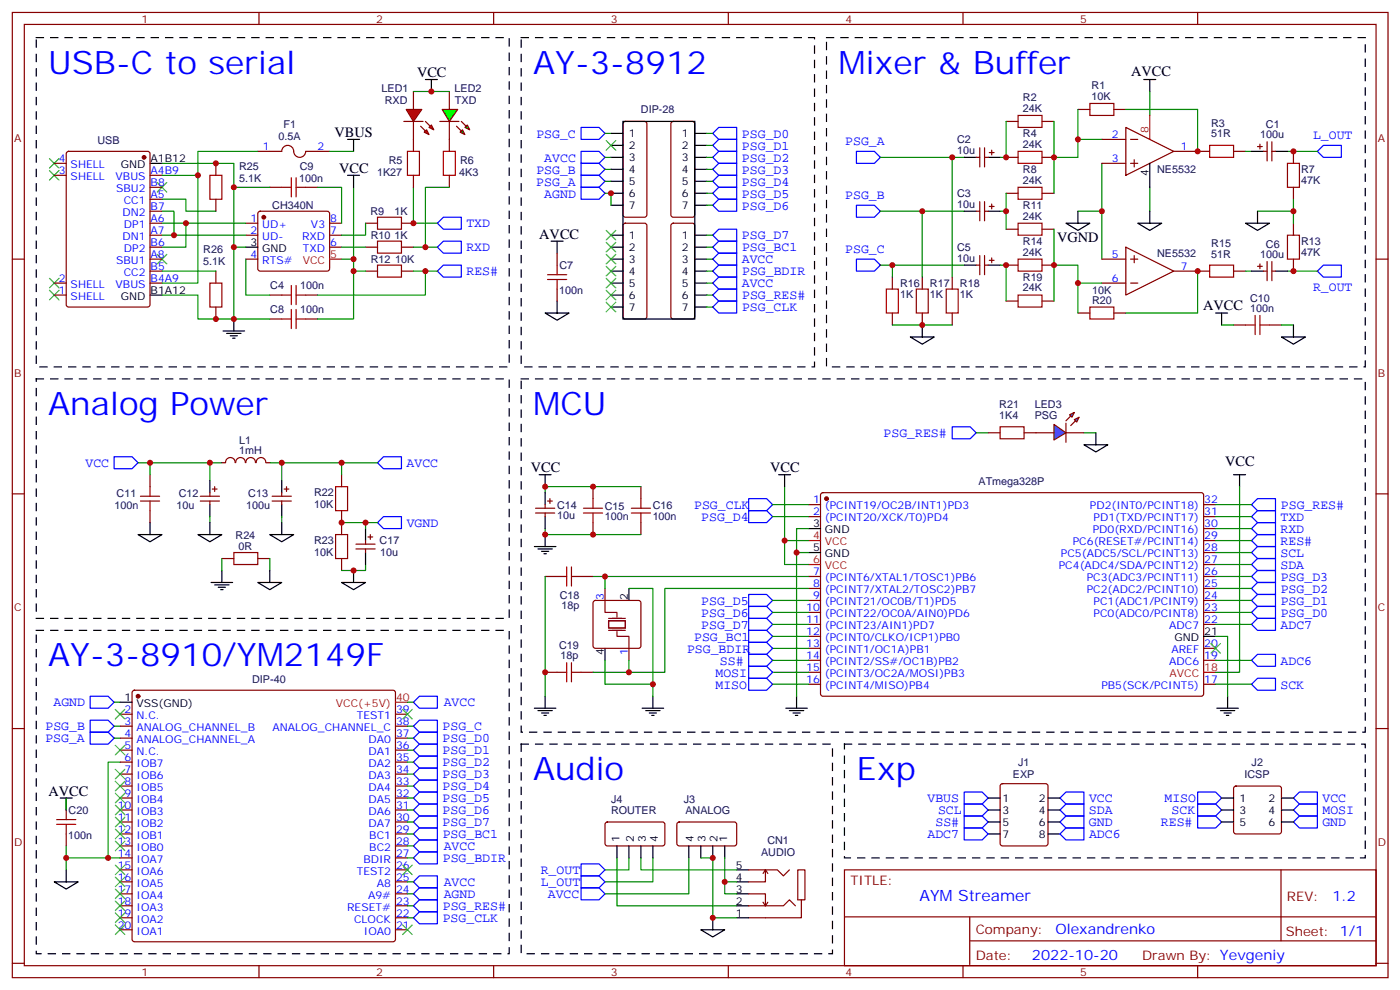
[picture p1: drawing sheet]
<svg xmlns="http://www.w3.org/2000/svg" width="413mm" height="292mm" viewBox="0 0 413 292" stroke-linecap="round" stroke-linejoin="round" font-family="sans-serif">
<g fill="none" stroke="#870000" stroke-width=".35">
<path d="M3.6 3.7h405.4v284.3h-405.4zM7.2 7.2h398.2v277.3h-398.2zM76.3 3.7v3.5M145.5 3.7v3.5M214.6 3.7v3.5M283.7 3.7v3.5M352.9 3.7v3.5M183.8 36l.5-.2h5.6l.7 .4v27.1l-.2 .5-.5 .2h-5.6l-.5-.2-.2-.5v-26.8zM197.9 36l.5-.2h5.6l.7 .4v27.1l-.2 .5-.5 .2h-5.6l-.5-.2-.2-.5v-26.8zM296.4 35.8h3.6M307 35.8h3.6M317.6 32.2h3.5"/>
<path d="M328.2 32.2h3.5M79.5 55.2h3.5M90.1 55.2h3.5M287.6 46.4h1.1M288.7 43.5v5.7M288.7 59.4v5.7M290.1 46.4h1M290.1 43.5v5.7M290.1 59.4v5.7M291.5 44.9h1.4M292.2 44.2v1.4M296.4 56.9h3.6"/>
<path d="M296.4 46.4h3.6M307 56.9h3.6M307 46.4h3.6M3.6 76.3h3.6M72.4 76.3h3.6M72.4 65.8h3.6M72.4 69.3h3.6M76.2 62.4l.5-.2h19.7l.5 .2 .2 .5v16.3l-.2 .5-.5 .2h-19.7l-.5-.3-.2-.4v-16.3zM97.1 65.8h3.5M97.1 69.3h3.5M97.1 72.8h3.5M107.7 65.8h3.5"/>
<path d="M107.7 72.8h3.5M118.3 65.8h3.5M118.3 72.8h3.5M183.8 66l.5-.2h5.6l.7 .4v27.1l-.2 .5-.5 .2h-5.6l-.5-.3-.2-.4v-26.8zM197.9 66l.5-.2h5.6l.7 .4v27.1l-.2 .5-.5 .2h-5.6l-.5-.3-.2-.4v-26.8zM287.6 78.1h1.1M287.6 62.2h1.1M288.7 75.3v5.6M290.1 78.1h1M290.1 75.3v5.6M290.1 62.2h1M291.5 60.8h1.4"/>
<path d="M291.5 76.7h1.4M292.2 60.1v1.4M292.2 76v1.4M296.4 67.5h3.6M296.4 78.1h3.6M307 67.5h3.6M307 78.1h3.6M405.4 76.3h3.6M79.5 94h3.5M90.1 94h3.5M262.9 81.6v3.6M262.9 92.2v3.5"/>
<path d="M271.7 81.6v3.6M271.7 92.2v3.5M280.6 81.6v3.6M280.6 92.2v3.5M296.4 88.7h3.6M307 88.7h3.6M317.6 92.2h3.5M328.2 92.2h3.5M363.5 95.7h3.5M374.1 95.7h3.5M100.6 139.8v3.6M3.6 145.5h3.6"/>
<path d="M59 146.2h5.7M59 147.6h5.7M61.8 145.1v1.1M61.8 147.6v1.1M62.5 144.1h1.5M63.3 143.4v1.4M80.2 146.2h5.6M80.2 147.6h5.6M83 145.1v1.1M83 147.6v1.1M83.7 144.1h1.4M84.4 143.4v1.4"/>
<path d="M100.6 150.4v7.1M107.7 159.2v1.1M108.4 158.2h1.4M109.1 157.5v1.4M174.7 143.4v3.5M174.7 154v3.5M188.8 143.4v3.5M188.8 154v3.5M238.2 148.7h3.6M238.2 152.2h3.6M242 145.3l.5-.2 111.7 .1 .4 .6v58.9l-.7 .4-111.7-.1-.4-.6v-58.6zM354.6 148.7h3.6"/>
<path d="M354.6 152.2h3.6M354.6 159.2h3.6M354.6 155.7h3.6M405.4 145.5h3.6M100.6 164.5v3.6M104.9 160.3h5.6M104.9 161.7h5.6M107.7 161.7v1.1M160.6 169.8h3.5M171.2 169.8h3.5M175 177.1l.4-.2h12.7l.5 .2 .2 .5v12.7l-.2 .5-.5 .2h-12.7l-.5-.2-.2-.5v-12.7zM178.3 173.4v3.5"/>
<path d="M238.2 169.8h3.6M238.2 173.4h3.6M238.2 176.9h3.6M354.6 169.8h3.6M354.6 173.4h3.6M354.6 176.9h3.6M354.6 166.3h3.6M354.6 162.8h3.6M160.6 198h3.5M171.2 198h3.5M185.3 191v3.5M238.2 180.4h3.6"/>
<path d="M238.2 183.9h3.6M238.2 187.5h3.6M238.2 191h3.6M238.2 194.5h3.6M238.2 198h3.6M354.6 180.4h3.6M354.6 183.9h3.6M354.6 191h3.6M354.6 194.5h3.6M3.6 214.6h3.6M35.4 210.4h3.5M35.4 213.9h3.5"/>
<path d="M35.4 217.5h3.5M39.1 203.5l.5-.2h76.2l.5 .2 .2 .5v72.7l-.2 .5-.5 .2h-76.2l-.5-.2-.2-.5v-72.7zM116.5 210.4h3.6M116.5 213.9h3.6M116.5 217.5h3.6M238.2 201.6h3.6M354.6 201.6h3.6M405.4 214.6h3.6M19.5 235.1v3.5M35.4 221h3.5M35.4 224.5h3.5M35.4 228h3.5"/>
<path d="M35.4 231.6h3.5M35.4 235.1h3.5M35.4 238.6h3.5M116.5 221h3.6M116.5 224.5h3.6M116.5 228h3.6M116.5 231.6h3.6M116.5 235.1h3.6M116.5 238.6h3.6M363.7 231.8l.5-.2h12.7l.5 .2 .2 .5v12.7l-.3 .5-.4 .2h-12.7l-.5-.3-.2-.4v-12.7zM19.5 245.7v3.5M35.4 242.1h3.5"/>
<path d="M35.4 245.7h3.5M35.4 249.2h3.5M35.4 252.7h3.5M35.4 256.3h3.5M35.4 259.8h3.5M116.5 242.1h3.6M116.5 245.7h3.6M116.5 249.2h3.6M116.5 252.7h3.6M116.5 256.3h3.6M116.5 259.8h3.6M199.7 242.4l.4-.3 16.5 .1 .5 .7-.1 5.9-.6 .4-16.5-.1-.5-.6v-5.6z"/>
<path d="M220.6 256.3h8.5l1.7 1.7 1.8-1.7M225.5 256.3v3.5h-4.9M225.5 256.3l.7 1M225.5 256.3l-.7 1M248.8 256.3h156.6v28.2h-156.6zM377.4 256.3v20.9M35.4 263.3h3.5M35.4 266.8h3.5M35.4 270.4h3.5M35.4 273.9h3.5M116.5 263.3h3.6M116.5 266.8h3.6"/>
<path d="M116.5 270.4h3.6M116.5 273.9h3.6M220.6 266.8h10.2l1.8-1.7 1.8 1.7M220.6 263.3h4.9v3.5M224.8 265.8l.7 1M226.2 265.8l-.7 1M236.1 265.1h-1v-8.8h2.1v8.8h-1.1v5.3h-15.5M248.8 270.1h156.5M285.7 277.2h119.6M285.7 270.1v14.1M3.6 283.8h3.6M76.3 284.5v3.5"/>
<path d="M145.5 284.5v3.5M214.6 284.5v3.5M283.7 284.5v3.5M352.9 284.5v3.5M405.4 283.8h3.6"/>
</g>
<g fill="none" stroke="#00f" stroke-width=".35">
<path d="M171.2 37.5h5.3l1.8 1.8-1.8 1.8h-5.3zM210 39.3l1.8-1.8h5.3v3.6h-5.3zM171.2 55.2h5.3l1.8 1.7-1.8 1.8h-5.3zM171.2 51.6h5.3l1.8 1.8-1.8 1.8h-5.3zM171.2 48.1h5.3l1.8 1.8-1.8 1.7h-5.3zM171.2 44.6h5.3l1.8 1.8-1.8 1.7h-5.3zM210 56.9l1.8-1.7h5.3v3.5h-5.3zM210 53.4l1.8-1.8h5.3v3.6h-5.3zM210 49.9l1.8-1.8h5.3v3.5h-5.3zM210 46.4l1.8-1.8h5.3v3.5h-5.3zM211.8 41.1h5.3v3.5h-5.3l-1.8-1.8zM252.3 44.6h5.3l1.8 1.8-1.8 1.7h-5.3z"/>
<path d="M128.9 72.8l1.7-1.8h5.3v3.6h-5.3zM128.9 65.8l1.7-1.8h5.3v3.5h-5.3zM210 79.9l1.8-1.8h5.3v3.5h-5.3zM210 76.3l1.8-1.7h5.3v3.5h-5.3zM210 72.8l1.8-1.8h5.3v3.6h-5.3zM210 69.3l1.8-1.8h5.3v3.5h-5.3zM210 60.5l1.8-1.8h5.3v3.5h-5.3zM252.3 60.5h5.3l1.8 1.7-1.8 1.8h-5.3zM252.3 76.3h5.3l1.8 1.8-1.8 1.8h-5.3zM210 90.5l1.8-1.8h5.3v3.5h-5.3zM210 86.9l1.8-1.7h5.3v3.5h-5.3zM210 83.4l1.8-1.8h5.3v3.6h-5.3z"/>
<path d="M33.6 134.5h5.3l1.8 1.8-1.8 1.8h-5.3zM111.2 136.3l1.8-1.8h5.3v3.6h-5.3zM111.2 154l1.8-1.8h5.3v3.5h-5.3zM220.6 150.4h5.3l1.7 1.8-1.7 1.8h-5.3zM220.6 146.9h5.3l1.7 1.8-1.7 1.7h-5.3zM368.8 155.7l1.7-1.7h5.3v3.5h-5.3zM368.8 159.2l1.7-1.7h5.3v3.5h-5.3zM368.8 148.7l1.7-1.8h5.3v3.5h-5.3zM370.5 150.4h5.3v3.6h-5.3l-1.7-1.8zM220.6 175.1h5.3l1.7 1.8-1.7 1.7h-5.3zM220.6 178.6h5.3l1.7 1.8-1.7 1.8h-5.3zM368.8 176.9l1.7-1.8h5.3v3.5h-5.3z"/>
<path d="M368.8 173.4l1.7-1.8h5.3v3.5h-5.3zM368.8 169.8l1.7-1.7h5.3v3.5h-5.3zM368.8 166.3l1.7-1.8h5.3v3.6h-5.3zM370.5 161h5.3v3.5h-5.3l-1.7-1.7zM220.6 182.2h5.3l1.7 1.7-1.7 1.8h-5.3zM220.6 199.8h5.3l1.7 1.8-1.7 1.7h-5.3zM220.6 189.2h5.3l1.7 1.8-1.7 1.8h-5.3zM220.6 196.3h5.3l1.7 1.7-1.7 1.8h-5.3zM220.6 185.7h5.3l1.7 1.8-1.7 1.7h-5.3zM220.6 192.8h5.3l1.7 1.7-1.7 1.8h-5.3zM368.8 180.4l1.7-1.8h5.3v3.6h-5.3zM26.6 212.2h5.3l1.7 1.7-1.7 1.8h-5.3z"/>
<path d="M26.6 215.7h5.3l1.7 1.8-1.7 1.7h-5.3zM26.6 205.1h5.3l1.7 1.8-1.7 1.7h-5.3zM121.8 206.9l1.8-1.8h5.3v3.5h-5.3zM121.8 213.9l1.8-1.7h5.3v3.5h-5.3zM121.8 217.5l1.8-1.8h5.3v3.5h-5.3zM368.8 201.6l1.7-1.8h5.3v3.5h-5.3zM121.8 221l1.8-1.8h5.3v3.5h-5.3zM121.8 224.5l1.8-1.8h5.3v3.6h-5.3zM121.8 228l1.8-1.7h5.3v3.5h-5.3zM121.8 231.6l1.8-1.8h5.3v3.5h-5.3zM121.8 235.1l1.8-1.8h5.3v3.6h-5.3zM121.8 238.6l1.8-1.7h5.3v3.5h-5.3z"/>
<path d="M284.1 236.9h5.3l1.7 1.7-1.7 1.8h-5.3zM284.1 233.3h5.3l1.7 1.8-1.7 1.8h-5.3zM312.3 238.6l1.8-1.7h5.3v3.5h-5.3zM312.3 235.1l1.8-1.8h5.3v3.6h-5.3zM352.9 233.3h5.3l1.7 1.8-1.7 1.8h-5.3zM352.9 236.9h5.3l1.7 1.7-1.7 1.8h-5.3zM381.1 235.1l1.8-1.8h5.3v3.6h-5.3zM381.1 238.6l1.8-1.7h5.3v3.5h-5.3zM121.8 242.1l1.8-1.7h5.3v3.5h-5.3zM121.8 245.7l1.8-1.8h5.3v3.5h-5.3zM121.8 249.2l1.8-1.8h5.3v3.6h-5.3zM121.8 252.7l1.8-1.7h5.3v3.5h-5.3z"/>
<path d="M123.6 258h5.3v3.5h-5.3l-1.8-1.7zM284.1 240.4h5.3l1.7 1.7-1.7 1.8h-5.3zM314.1 240.4h5.3v3.5h-5.3l-1.8-1.8zM352.9 240.4h5.3l1.7 1.7-1.7 1.8h-5.3zM381.1 242.1l1.8-1.7h5.3v3.5h-5.3zM121.8 263.3l1.8-1.8h5.3v3.6h-5.3zM123.6 265.1h5.3v3.5h-5.3l-1.8-1.8zM123.6 268.6h5.3v3.5h-5.3l-1.8-1.7zM171.2 261.5h5.3l1.8 1.8-1.8 1.8h-5.3z"/>
</g>
<g fill="none" stroke="#000" stroke-width=".35">
<path d="M125.3 23.4h3.6M127.1 23.4v3.6M180 39.3h3.6M204.7 39.3h3.5M337 23.4h3.5M338.8 23.4v3.6M180 56.9h3.6M180 53.4h3.6M180 49.9h3.6M180 46.4h3.6M180 42.8h3.6M204.7 56.9h3.5"/>
<path d="M204.7 53.4h3.5M204.7 49.9h3.5M204.7 46.4h3.5M204.7 42.8h3.5M284.1 46.4h3.5M291.1 46.4h3.6M72.4 72.8h3.6M180 79.9h3.6M180 76.3h3.6M180 72.8h3.6M180 69.3h3.6M180 60.5h3.6"/>
<path d="M204.7 79.9h3.5M204.7 76.3h3.5M204.7 72.8h3.5M204.7 69.3h3.5M204.7 60.5h3.5M284.1 62.2h3.5M284.1 78.1h3.5M291.1 62.2h3.6M291.1 78.1h3.6M65.7 97.5h6.4M66.8 98.2h4.2M67.8 98.9h2.2"/>
<path d="M68.5 99.6h.8M68.9 94v3.5M180 86.9h3.6M180 83.4h3.6M180 90.5h3.6M204.7 86.9h3.5M204.7 83.4h3.5M204.7 90.5h3.5M358.2 92.2h3.5M359.9 92.2v3.5M229.4 139.8h3.5M231.2 139.8v3.6"/>
<path d="M363.5 139.8h3.5M365.2 139.8v3.6M61.8 141.6v3.5M61.8 148.7v3.5M83 141.6v3.5M83 148.7v3.5M107.7 155.7v3.5M238.2 155.7h3.6M107.7 162.8v3.5M185.3 173.4v3.5M238.2 162.8h3.6M178.3 191v3.5"/>
<path d="M354.6 187.5h3.6M35.4 206.9h3.5M157.4 208.6h6.4M158.5 209.3h4.2M159.6 210h2.1M160.3 210.7h.7M160.6 205.1v3.5M358.5 208.6h6.4M359.6 209.3h4.2M360.6 210h2.2M361.4 210.7h.7M361.7 205.1v3.5"/>
<path d="M359.9 235.1h3.6M359.9 238.6h3.6M377.6 235.1h3.5M377.6 238.6h3.5M203 249.2v3.5M206.5 249.2v3.5M210 249.2v3.5M213.5 249.2v3.5M217.1 259.8h3.5M217.1 256.3h3.5M359.9 242.1h3.6M377.6 242.1h3.5"/>
<path d="M217.1 263.3h3.5M217.1 266.8h3.5M217.1 270.4h3.5"/>
</g>
<path d="M10.7 11.1h139.3v97h-139.3zM153.6 11.1h86.4v97h-86.4zM243.5 11.1h158.8v97h-158.8zM10.7 111.6h139.3v70.6h-139.3zM153.6 111.6h248.7v104.1h-248.7zM10.7 185.7h139.3v95.3h-139.3zM153.6 219.2h91.7v61.8h-91.7z" fill="none" stroke="#000" stroke-width=".35" stroke-dasharray="2.1 2.1"/>
<g fill="#870000" stroke="#870000" stroke-width=".35">
<circle cx="40.7" cy="205.1" r=".53"/>
<circle cx="77.7" cy="64" r=".53"/>
<circle cx="243.5" cy="146.9" r=".53"/>
</g>
<path d="M97.1 76.3h3.5M238.2 159.2h3.6M238.2 166.3h3.6M354.6 198h3.6M116.5 206.9h3.6" fill="none" stroke="#f00" stroke-width=".35"/>
<g fill="none" stroke="#3c3" stroke-width=".35">
<path d="M178.6 41.4l2.8 2.8M181.4 41.4l-2.8 2.8M178.6 67.9l2.8 2.8M178.6 71.4l2.8 2.8M178.6 74.9l2.8 2.9M178.6 78.5l2.8 2.8M181.4 74.9l-2.8 2.9M181.4 67.9l-2.8 2.8M181.4 71.4l-2.8 2.8M181.4 78.5l-2.8 2.8M178.6 82l2.8 2.8M178.6 85.5l2.8 2.8"/>
<path d="M178.6 89l2.8 2.9M181.4 82l-2.8 2.8M181.4 85.5l-2.8 2.8M181.4 89l-2.8 2.9M356.8 189.6l2.8 2.8M359.6 189.6l-2.8 2.8M34 209l2.8 2.8M34 219.6l2.8 2.8M36.8 209l-2.8 2.8M36.8 219.6l-2.8 2.8M118.6 209l2.9 2.8M121.5 209l-2.9 2.8"/>
<path d="M34 226.6l2.8 2.8M34 230.2l2.8 2.8M34 233.7l2.8 2.8M34 237.2l2.8 2.8M36.8 226.6l-2.8 2.8M36.8 230.2l-2.8 2.8M36.8 233.7l-2.8 2.8M36.8 237.2l-2.8 2.8M34 240.7l2.8 2.9M34 244.3l2.8 2.8M34 247.8l2.8 2.8M34 254.8l2.8 2.9"/>
<path d="M34 258.4l2.8 2.8M36.8 240.7l-2.8 2.9M36.8 244.3l-2.8 2.8M36.8 247.8l-2.8 2.8M36.8 254.8l-2.8 2.9M36.8 258.4l-2.8 2.8M118.6 254.8l2.9 2.9M121.5 254.8l-2.9 2.9M34 261.9l2.8 2.8M34 265.4l2.8 2.9M34 269l2.8 2.8M34 272.5l2.8 2.8"/>
<path d="M36.8 261.9l-2.8 2.8M36.8 265.4l-2.8 2.9M36.8 269l-2.8 2.8M36.8 272.5l-2.8 2.8M118.6 272.5l2.9 2.8M121.5 272.5l-2.9 2.8"/>
</g>
<g fill="none" stroke="#008700" stroke-width=".35">
<path d="M296.4 35.8v10.6h-1.7M310.6 35.8v21.1M338.8 27v7M121.8 55.2v10.6h7.1M259.4 46.4h24.7M280.6 46.4v35.2M296.4 56.9v10.6M324.7 48.1v28.2M338.8 55.2v7M100.6 72.8h7.1M259.4 78.1h24.7M259.4 62.2h24.7"/>
<path d="M262.9 78.1v3.5M271.7 62.2v19.4M294.7 78.1h1.7v10.6M294.7 62.2h1.7M310.6 67.5v21.2M317.6 62.2h7.1M262.9 95.7h17.7M40.7 136.3h24.7M61.8 136.3v5.3M79.5 136.3h31.7M83 136.3v5.3M100.6 136.3v3.5"/>
<path d="M61.8 152.2v1.8M83 152.2v1.8M100.6 154h10.6M227.6 152.2h10.6M227.6 148.7h10.6M231.2 143.4v22.9h7M231.2 159.2h7M238.2 155.7h-3.5v7.1h3.5M358.2 152.2h10.6M358.2 159.2h10.6M358.2 148.7h10.6M358.2 155.7h10.6"/>
<path d="M107.7 166.3v1.8h-7.1M227.6 176.9h10.6M358.2 176.9h10.6M358.2 169.8h10.6M358.2 173.4h10.6M358.2 162.8h10.6M358.2 166.3h10.6M227.6 180.4h10.6M227.6 183.9h10.6M227.6 198h10.6M227.6 191h10.6M227.6 187.5h10.6"/>
<path d="M227.6 194.5h10.6M358.2 180.4h10.6M227.6 201.6h10.6M358.2 201.6h10.6M120.1 231.6h1.7M120.1 235.1h1.7M120.1 238.6h1.7M120.1 242.1h1.7M120.1 245.7h1.7M120.1 249.2h1.7M120.1 252.7h1.7M120.1 259.8h1.7"/>
<path d="M120.1 263.3h1.7M120.1 266.8h1.7M120.1 270.4h1.7"/>
</g>
<g fill="none" stroke="#a10000" stroke-width=".35">
<path d="M300 34h7v3.5h-7zM321.1 30.5h7.1v3.5h-7.1zM83 55.2h2.8M85.8 52.4v5.6M87.2 52.4v5.6M87.2 55.2h2.9M300 55.2h7v3.5h-7zM300 44.6h7v3.5h-7zM111.2 64h7.1v3.5h-7.1zM111.2 71h7.1v3.6h-7.1zM300 65.8h7v3.5h-7zM300 76.3h7v3.6h-7z"/>
<path d="M83 94h2.8M85.8 91.2v5.6M87.2 94h2.9M87.2 91.2v5.6M261.2 85.2h3.5v7h-3.5zM270 85.2h3.5v7h-3.5zM278.8 85.2h3.5v7h-3.5zM300 86.9h7v3.6h-7zM321.1 90.5h7.1v3.5h-7.1zM367 95.7h2.8M369.8 92.9v5.7M371.2 92.9v5.7"/>
<path d="M371.2 95.7h2.9M98.9 143.4h3.5v7h-3.5zM98.9 157.5h3.5v7h-3.5zM171.9 151.1h5.7M171.9 149.7h5.7M174.7 146.9v2.8M174.7 151.1v2.9M186 151.1h5.7M186 149.7h5.7M188.8 146.9v2.8M188.8 151.1v2.9M164.1 169.8h2.9"/>
<path d="M167 167v5.6M168.4 169.8h2.8M168.4 167v5.6M164.1 198h2.9M167 195.2v5.7M168.4 195.2v5.7M168.4 198h2.8M19.5 238.6v2.8M16.7 242.9h5.6M16.7 241.4h5.6M19.5 242.9v2.8"/>
</g>
<path d="M178.3 176.9v3.5h3.5v1.4M179.3 182.9h5v2.1h-5zM179.3 185.7h5M179.3 182.2h5M181.8 186.1v1.4h3.5v3.5" fill="none" stroke="#870012" stroke-width=".35"/>
<g fill="#f00" stroke="#870000" stroke-width=".35">
<path d="M119.7 32.2h4.6l-2.5 3.6z"/>
<path d="M119 35.8h5.6z"/>
</g>
<g fill="#870000" stroke="#870000" stroke-width=".35">
<path d="M125.3 35.8l1.5 1.4z"/>
<path d="M123.9 37.2l1.4 1.4z"/>
</g>
<g fill="#f00" stroke="#870000" stroke-width=".35">
<path d="M126.4 37.5l.7-.7 .7 1.4z"/>
<path d="M125.7 38.2l.7 1.5-1.4-.8z"/>
</g>
<path d="M121.8 27v5.2M121.8 35.8v8.8M132.4 27v5.2M132.4 35.8v5.3M121.8 51.6v3.6" fill="none" stroke="#870000" stroke-width=".35"/>
<path d="M120.1 44.6h3.5v7h-3.5z" fill="none" stroke="#a10000" stroke-width=".35"/>
<g fill="#0f0" stroke="#870000" stroke-width=".35">
<path d="M136.3 38.2l.7 1.5-1.4-.8z"/>
<path d="M137 37.5l.7-.7 .7 1.4z"/>
</g>
<g fill="#870000" stroke="#870000" stroke-width=".35">
<path d="M134.5 37.2l1.4 1.4z"/>
<path d="M135.9 35.8l1.4 1.4z"/>
</g>
<path d="M129.6 35.8h5.6z" fill="#f00" stroke="#870000" stroke-width=".35"/>
<path d="M130.3 32.2h4.6l-2.5 3.6z" fill="#0f0" stroke="#870000" stroke-width=".35"/>
<path d="M130.6 44.6h3.6v7h-3.6z" fill="none" stroke="#a10000" stroke-width=".35"/>
<path d="M132.4 41.1v3.5M132.4 51.6v3.6" fill="none" stroke="#870000" stroke-width=".35"/>
<path d="M310.6 125l3.5 2.5-3.5 2.1z" fill="#09f" stroke="#870000" stroke-width=".35"/>
<path d="M314.1 124.7v5.6z" fill="#f00" stroke="#870000" stroke-width=".35"/>
<g fill="#870000" stroke="#870000" stroke-width=".35">
<path d="M314.1 124l1.4-1.4z"/>
<path d="M315.5 125.4l1.4-1.4z"/>
</g>
<g fill="#09f" stroke="#870000" stroke-width=".35">
<path d="M315.1 122.2l1.4-.7-.7 1.4z"/>
<path d="M316.5 123.6l1.5-.7-.7 1.4z"/>
</g>
<g fill="none" stroke="#870000" stroke-width=".35">
<path d="M331.7 37.5l14.1 7.1-14.1 7zM16 48.1h3.5M16 51.6h3.5M19.7 44.8l.5-.2h23.3l.6 .4 .1 44.7-.5 .7-23.5 .1-.6-.5-.1-44.7zM44.2 51.6h3.5M44.2 58.7h3.5M44.2 55.2h3.5M63.6 48.1v3.5M63.6 58.7v3.5M76 44.6h7a1.82 1.82 0 0 1 2.1-1.8 1.82 1.82 0 0 1 1.5 2.3 1.76 1.76 0 0 0 1.9 1.2 1.76 1.76 0 0 0 1.6-1.7h7M324.7 41.1h7M324.7 48.1h7"/>
<path d="M333.1 41.1h2.1M333.1 48.1h2.1M334.2 47.1v2.1M345.8 44.6h10.6M363.5 44.6h3.5M370.5 43.2h1.4M371.2 42.5v1.4M372.3 44.6h1M373.3 41.8v5.6M374.8 44.6h1M374.8 41.8v5.6M381.1 44.6v3.5"/>
<path d="M381.1 55.2v3.5M44.2 76.3h3.5M44.2 79.9h3.5M44.2 72.8h3.5M44.2 69.3h3.5M44.2 65.8h3.5M44.2 62.2h3.5M63.6 79.9v3.5M107.7 79.9h3.5M118.3 79.9h3.5M164.1 74.6v3.5M324.7 76.3h7"/>
<path d="M331.7 72.8l14.1 7.1-14.1 7zM333.1 76.3h2.1M334.2 75.3v2.1M345.8 79.9h10.6M363.5 79.9h3.5M370.5 78.5h1.4M371.2 77.8v1.4M372.3 79.9h1M373.3 77v5.7M374.8 79.9h1M374.8 77v5.7M381.1 65.8v3.5"/>
<path d="M381.1 76.3v3.6M16 83.4h3.5M16 86.9h3.5M44.2 83.4h3.5M63.6 90.5v3.5M79.5 86.9h3.5M90.1 86.9h3.5M164.1 85.2v3.5M324.7 83.4h7M333.1 83.4h2.1M44.2 139.8v3.6M65.4 136.3h1"/>
<path d="M66.5 136.3a1.41 1.41 0 0 1 1.4-1.5 1.41 1.41 0 0 1 1.4 1.5M69.5 136.3a1.41 1.41 0 0 1 1.4-1.5 1.41 1.41 0 0 1 1.4 1.5M72.4 136.3a1.41 1.41 0 0 1 1.5-1.5 1.41 1.41 0 0 1 1.4 1.5M75.5 136.3a1.41 1.41 0 0 1 1.4-1.5 1.41 1.41 0 0 1 1.4 1.5M78.4 136.3h1.1M291.1 127.5h3.6M301.7 127.5h8.9M314.1 127.5h5.3M44.2 150.4v3.6M157.8 149.7h5.6M157.8 151.1h5.6M160.6 148.7v1"/>
<path d="M160.6 151.1v1.1M161.3 147.6h1.4M162 146.9v1.4M65.4 164.5h3.5M76 164.5h3.5M294.9 231.1l.5-.2h12.7l.5 .2 .2 .5v16.9l-.2 .5-.5 .2h-12.7l-.5-.2-.2-.5v-16.9zM178.5 242.4l.5-.3 16.5 .1 .4 .7-.1 5.9-.6 .4-16.5-.1-.4-.6v-5.6z"/>
</g>
<g fill="none" stroke="#a10000" stroke-width=".35">
<path d="M61.8 51.6h3.6v7.1h-3.6zM356.4 42.8h7.1v3.6h-7.1zM379.3 48.1h3.6v7.1h-3.6zM111.2 78.1h7.1v3.5h-7.1zM164.1 78.1v2.8M356.4 78.1h7.1v3.5h-7.1zM379.3 69.3h3.6v7h-3.6zM61.8 83.4h3.6v7.1h-3.6zM83 86.9h2.8M85.8 84.1v5.6M87.2 86.9h2.9M87.2 84.1v5.6"/>
<path d="M161.3 82.3h5.7M161.3 80.9h5.7M164.1 82.3v2.9M294.7 125.7h7v3.6h-7zM41.4 147.6h5.6M41.4 146.2h5.6M44.2 143.4v2.8M44.2 147.6v2.8M68.9 162.8h7.1v3.5h-7.1z"/>
</g>
<g fill="none" stroke="#000" stroke-width=".35">
<path d="M183.6 35.8h21.1v58.2h-21.1zM44.2 48.1h3.5M102.4 51.6h3.5M102.4 41.1h3.5M104.2 41.1v3.5M104.2 51.6v3.6M338.8 48.1v7.1M368.8 44.6h3.5M375.8 44.6h3.5M162.4 71h3.5M164.1 71v3.6M314.1 65.8h7l-3.5 2.1z"/>
<path d="M317.6 62.2v3.6M335.2 65.8h7.1l-3.5 2.1zM338.8 62.2v3.6M367 65.8h7.1l-3.6 2.1zM368.8 79.9h3.5M370.5 62.2v3.6M375.8 79.9h3.5M44.2 86.9h3.5M160.6 92.2h7.1l-3.6 2.1zM164.1 88.7v3.5M268.2 99.3h7.1l-3.6 2.1zM271.7 95.7v3.6"/>
<path d="M377.6 99.3h7l-3.5 2.1zM381.1 95.7v3.6M158.9 139.8h3.5M160.6 139.8v3.6M319.4 131h7l-3.5 2.1zM322.9 127.5v3.5M40.7 157.5h7l-3.5 2.1zM44.2 154v3.5M58.3 157.5h7.1l-3.6 2.1zM61.8 154v3.5M79.5 157.5h7l-3.5 2.1zM83 154v3.5"/>
<path d="M160.6 145.1v3.6M160.6 152.2v3.5M160.6 157.5v3.5M62.2 171.6h6.3M63.3 172.3h4.2M64.3 173h2.1M65 173.7h.7M65.4 168.1v3.5M76 171.6h7l-3.5 2.1zM79.5 168.1v3.5M100.6 171.6h7.1l-3.5 2.1zM104.2 168.1v3.5"/>
<path d="M157.4 161h6.4M158.5 161.7h4.2M159.6 162.4h2.1M160.3 163.1h.7M189.2 208.6h6.3M190.3 209.3h4.2M191.3 210h2.1M192 210.7h.7M192.4 205.1v3.5M231.5 208.6h6.4M232.6 209.3h4.2M233.6 210h2.2"/>
<path d="M234.4 210.7h.7M234.7 205.1v3.5M17.7 235.1h3.6M19.5 235.1v3.5M291.1 235.1h3.6M291.1 238.6h3.6M308.8 235.1h3.5M308.8 238.6h3.5M16 259.8h7l-3.5 2.1zM19.5 256.3v3.5M181.8 249.2v3.5M185.3 249.2v3.5"/>
<path d="M188.8 249.2v3.5M192.4 249.2v3.5M291.1 242.1h3.6M291.1 245.7h3.6M308.8 242.1h3.5M308.8 245.7h3.5M206.5 273.9h7l-3.5 2.1zM210 270.4v3.5"/>
</g>
<g fill="none" stroke="#008700" stroke-width=".35">
<path d="M121.8 27h10.6M178.3 39.3h1.7M208.2 39.3h1.8M317.6 32.2v8.9h7.1M331.7 32.2h21.2v12.4M47.7 58.7h7.1v3.5h8.8M47.7 48.1h21.2v7.1M47.7 51.6h10.6v31.8h-10.6M76 44.6h-17.7v7M79.5 55.2h-10.6v17.6M93.6 55.2h7v10.6M97.1 44.6h7.1"/>
<path d="M104.2 55.2v38.8h-10.6M132.4 55.2h-7.1v17.6M178.3 56.9h1.7v3.6M178.3 46.4h1.7M178.3 49.9h1.7M178.3 53.4h1.7M208.2 42.8h1.8M208.2 46.4h1.8M208.2 49.9h1.8M208.2 53.4h1.8M208.2 56.9h1.8M317.6 41.1v5.3h-7"/>
<path d="M367 44.6h1.8M379.3 44.6h8.9M381.1 58.7v7.1M47.7 62.2h3.6v7.1M47.7 79.9h15.9M47.7 69.3h24.7M47.7 65.8h24.7M54.8 65.8v7h-7.1M72.4 76.3v10.6h7.1M72.4 72.8h-3.5v21.2M100.6 76.3h3.6M104.2 79.9h3.5"/>
<path d="M107.7 65.8v3.5h-7.1M121.8 79.9h7.1M121.8 72.8h7.1M125.3 79.9v7h-31.7M208.2 79.9h1.8M208.2 60.5h1.8M208.2 69.3h1.8M208.2 72.8h1.8M208.2 76.3h1.8M310.6 78.1h7v5.3M352.9 79.9v12.3h-21.2M367 79.9h1.8"/>
<path d="M370.5 62.2h10.6M379.3 79.9h8.9M47.7 86.9h10.6v7.1h10.6M68.9 94h10.6M208.2 83.4h1.8M208.2 86.9h1.8M208.2 90.5h1.8M324.7 83.4h-7.1v8.8M359.9 95.7h3.6M377.6 95.7h3.5M44.2 136.3v3.5M287.6 127.5h3.5"/>
<path d="M319.4 127.5h3.5M107.7 154v1.7M160.6 155.7v1.8h28.2M188.8 143.4h-28.2v1.7M365.2 143.4v54.6h-7M65.4 164.5v3.6M79.5 164.5v3.6M160.6 169.8v35.3M174.7 169.8h3.6v3.6M178.3 169.8h59.9M185.3 173.4h7.1v28.2h-14.1v-7.1M234.7 162.8v42.3"/>
<path d="M238.2 173.4h-42.3v24.6h-10.6M185.3 194.5v3.5h-10.6M358.2 187.5h3.5v17.6M358.2 183.9h10.6M358.2 194.5h10.6M33.6 217.5h1.8M33.6 213.9h1.8M33.6 206.9h1.8M120.1 217.5h1.7M120.1 213.9h1.7M120.1 206.9h1.7M192.4 201.6v3.5"/>
<path d="M19.5 235.1v3.5M35.4 224.5h-3.5v28.2h3.5M120.1 228h1.7M120.1 224.5h1.7M120.1 221h1.7M19.5 249.2v7.1M19.5 252.7h12.4M181.8 252.7v14.1h35.3M185.3 252.7v3.6h-7M188.8 252.7v3.6h28.3M192.4 252.7v7.1h-14.1M203 252.7v10.6h-24.7"/>
<path d="M206.5 252.7h3.5v17.7h7.1M213.5 252.7v7.1h3.6M213.5 259.8v3.5h3.6"/>
</g>
<path d="M338.8 34v7.1" fill="none" stroke="#f00" stroke-width=".35"/>
<path d="M388.2 44.6l1.7-1.8h5.3v3.6h-5.3zM128.9 79.9l1.7-1.8h5.3v3.5h-5.3zM388.2 79.9l1.7-1.8h5.3v3.5h-5.3zM280.6 125.7h5.3l1.7 1.8-1.7 1.8h-5.3zM370.5 192.8h5.3v3.5h-5.3l-1.7-1.8zM370.5 182.2h5.3v3.5h-5.3l-1.7-1.8zM171.2 258h5.3l1.8 1.8-1.8 1.7h-5.3zM171.2 254.5h5.3l1.8 1.8-1.8 1.7h-5.3zM284.1 243.9h5.3l1.7 1.8-1.7 1.7h-5.3zM312.3 245.7l1.8-1.8h5.3v3.5h-5.3z" fill="none" stroke="#00f" stroke-width=".35"/>
<path d="M248.8 219.2h153.5v33.5h-153.5z" fill="none" stroke="#000" stroke-width=".35" stroke-dasharray="2.1 2.1"/>
<path d="M14.6 50.2l2.8 2.9M14.6 46.7l2.8 2.8M17.4 50.2l-2.8 2.9M17.4 46.7l-2.8 2.8M46.3 53.8l2.8 2.8M49.1 53.8l-2.8 2.8M46.3 74.9l2.8 2.9M49.1 74.9l-2.8 2.9M14.6 85.5l2.8 2.8M14.6 82l2.8 2.8M17.4 85.5l-2.8 2.8M17.4 82l-2.8 2.8" fill="none" stroke="#3c3" stroke-width=".35"/>
<circle cx="42.4" cy="46.4" r=".53" fill="#870000" stroke="#870000" stroke-width=".35"/>
<g fill="#c00">
<circle cx="296.4" cy="62.2" r=".88"/>
<circle cx="296.4" cy="46.4" r=".88"/>
<circle cx="296.4" cy="78.1" r=".88"/>
<circle cx="310.6" cy="46.4" r=".88"/>
<circle cx="310.6" cy="78.1" r=".88"/>
<circle cx="83" cy="136.3" r=".88"/>
<circle cx="324.7" cy="62.2" r=".88"/>
<circle cx="231.2" cy="159.2" r=".88"/>
<circle cx="100.6" cy="136.3" r=".88"/>
<circle cx="107.7" cy="154" r=".88"/>
<circle cx="100.6" cy="154" r=".88"/>
<circle cx="271.7" cy="62.2" r=".88"/>
<circle cx="271.7" cy="95.7" r=".88"/>
<circle cx="381.1" cy="44.6" r=".88"/>
<circle cx="381.1" cy="79.9" r=".88"/>
<circle cx="381.1" cy="62.2" r=".88"/>
<circle cx="352.9" cy="44.6" r=".88"/>
<circle cx="352.9" cy="79.9" r=".88"/>
<circle cx="317.6" cy="41.1" r=".88"/>
<circle cx="317.6" cy="83.4" r=".88"/>
<circle cx="262.9" cy="78.1" r=".88"/>
<circle cx="280.6" cy="46.4" r=".88"/>
<circle cx="174.7" cy="143.4" r=".88"/>
<circle cx="160.6" cy="143.4" r=".88"/>
<circle cx="160.6" cy="157.5" r=".88"/>
<circle cx="234.7" cy="162.8" r=".88"/>
<circle cx="160.6" cy="198" r=".88"/>
<circle cx="174.7" cy="157.5" r=".88"/>
<circle cx="178.3" cy="169.8" r=".88"/>
<circle cx="185.3" cy="198" r=".88"/>
<circle cx="192.4" cy="201.6" r=".88"/>
<circle cx="104.2" cy="168.1" r=".88"/>
<circle cx="61.8" cy="136.3" r=".88"/>
<circle cx="44.2" cy="136.3" r=".88"/>
<circle cx="31.9" cy="252.7" r=".88"/>
<circle cx="19.5" cy="252.7" r=".88"/>
<circle cx="180" cy="56.9" r=".88"/>
<circle cx="210" cy="252.7" r=".88"/>
<circle cx="213.5" cy="259.8" r=".88"/>
<circle cx="210" cy="270.4" r=".88"/>
<circle cx="51.3" cy="69.3" r=".88"/>
<circle cx="54.8" cy="65.8" r=".88"/>
<circle cx="68.9" cy="72.8" r=".88"/>
<circle cx="68.9" cy="55.2" r=".88"/>
<circle cx="68.9" cy="94" r=".88"/>
<circle cx="63.6" cy="48.1" r=".88"/>
<circle cx="104.2" cy="79.9" r=".88"/>
<circle cx="58.3" cy="51.6" r=".88"/>
<circle cx="104.2" cy="76.3" r=".88"/>
<circle cx="125.3" cy="79.9" r=".88"/>
<circle cx="121.8" cy="65.8" r=".88"/>
<circle cx="125.3" cy="72.8" r=".88"/>
<circle cx="127.1" cy="27" r=".88"/>
<circle cx="63.6" cy="94" r=".88"/>
</g>
<g font-size="9.5" fill="#00f">
<text x="14.2" y="21.7">USB-C to serial</text>
<text x="157.1" y="21.7">AY-3-8912</text>
<text x="247.1" y="21.7">Mixer &amp; Buffer</text>
<text x="14.2" y="122.2">Analog Power</text>
<text x="157.1" y="122.2">MCU</text>
<text x="14.2" y="196.3">AY-3-8910/YM2149F</text>
<text x="157.1" y="229.8">Audio</text>
<text x="252.3" y="229.8">Exp</text>
</g>
<text font-size="4.6" fill="#00f" x="270.9" y="265.3">AYM Streamer</text>
<g font-size="4.2">
<text x="122.9" y="22.7">VCC</text>
<text x="333.3" y="22.4">AVCC</text>
<text x="98.5" y="40.4">VBUS</text>
<text x="99.9" y="50.9">VCC</text>
<text x="158.9" y="70.3">AVCC</text>
<text x="311.5" y="71.4">VGND</text>
<text x="354.5" y="91.2">AVCC</text>
<text x="361" y="137.4">VCC</text>
<text x="156.4" y="139.1">VCC</text>
<text x="226.9" y="139.1">VCC</text>
<text x="14.3" y="234.4">AVCC</text>
</g>
<g font-size="4.2" fill="#00f">
<text x="392.6" y="265.5">1.2</text>
<text x="311" y="275.1">Olexandrenko</text>
<text x="304.1" y="282.9">2022-10-20</text>
</g>
<g font-size="3.9" fill="#00f">
<text x="158" y="40.6">PSG_C</text>
<text x="218.6" y="40.6">PSG_D0</text>
<text x="386.9" y="40.9">L_OUT</text>
<text x="160.4" y="47.6">AVCC</text>
<text x="218.6" y="47.6">PSG_D2</text>
<text x="218.6" y="44.1">PSG_D1</text>
<text x="249" y="42.7">PSG_A</text>
<text x="158" y="51.1">PSG_B</text>
<text x="218.6" y="51.1">PSG_D3</text>
<text x="158" y="54.7">PSG_A</text>
<text x="160.4" y="58.2">AGND</text>
<text x="218.6" y="58.2">PSG_D5</text>
<text x="218.6" y="54.7">PSG_D4</text>
<text x="249" y="58.5">PSG_B</text>
<text x="218.6" y="61.7">PSG_D6</text>
<text x="137.4" y="67">TXD</text>
<text x="218.6" y="70.5">PSG_D7</text>
<text x="137.4" y="74.1">RXD</text>
<text x="218.6" y="77.6">AVCC</text>
<text x="218.6" y="74.1">PSG_BC1</text>
<text x="249" y="74.4">PSG_C</text>
<text x="137.4" y="81.1">RES#</text>
<text x="218.7" y="81.1">PSG_BDIR</text>
<text x="218.6" y="84.7">AVCC</text>
<text x="218.7" y="88.2">PSG_RES#</text>
<text x="386.9" y="85.7">R_OUT</text>
<text x="218.6" y="91.7">PSG_CLK</text>
<text x="260.3" y="128.7">PSG_RES#</text>
<text x="25.2" y="137.6">VCC</text>
<text x="119.8" y="137.6">AVCC</text>
<text x="204.5" y="149.9">PSG_CLK</text>
<text x="377.4" y="149.9">PSG_RES#</text>
<text x="119.8" y="155.2">VGND</text>
<text x="206.6" y="153.4">PSG_D4</text>
<text x="377.3" y="153.4">TXD</text>
<text x="377.3" y="157">RXD</text>
<text x="377.3" y="160.5">RES#</text>
<text x="377.3" y="167.6">SDA</text>
<text x="377.3" y="164">SCL</text>
<text x="377.4" y="171.1">PSG_D3</text>
<text x="206.6" y="178.1">PSG_D5</text>
<text x="377.4" y="178.1">PSG_D1</text>
<text x="377.4" y="174.6">PSG_D2</text>
<text x="206.6" y="181.7">PSG_D6</text>
<text x="206.6" y="185.2">PSG_D7</text>
<text x="377.3" y="185.2">ADC7</text>
<text x="377.4" y="181.7">PSG_D0</text>
<text x="204.5" y="188.7">PSG_BC1</text>
<text x="202.4" y="192.2">PSG_BDIR</text>
<text x="212.1" y="195.8">SS#</text>
<text x="377.3" y="195.8">ADC6</text>
<text x="210.8" y="202.8">MISO</text>
<text x="210.8" y="199.3">MOSI</text>
<text x="377.3" y="202.8">SCK</text>
<text x="15.7" y="208.1">AGND</text>
<text x="130.7" y="208.1">AVCC</text>
<text x="13.4" y="215.2">PSG_B</text>
<text x="130.4" y="215.2">PSG_C</text>
<text x="13.4" y="218.7">PSG_A</text>
<text x="130.4" y="218.7">PSG_D0</text>
<text x="130.4" y="222.2">PSG_D1</text>
<text x="130.4" y="225.8">PSG_D2</text>
<text x="130.4" y="229.3">PSG_D3</text>
<text x="130.4" y="232.8">PSG_D4</text>
<text x="130.4" y="236.3">PSG_D5</text>
<text x="130.4" y="239.9">PSG_D6</text>
<text x="273.3" y="236.3">VBUS</text>
<text x="276.4" y="239.9">SCL</text>
<text x="320.8" y="239.9">SDA</text>
<text x="320.9" y="236.3">VCC</text>
<text x="343.1" y="236.3">MISO</text>
<text x="345.2" y="239.9">SCK</text>
<text x="389.7" y="236.3">VCC</text>
<text x="389.7" y="239.9">MOSI</text>
<text x="130.4" y="243.4">PSG_D7</text>
<text x="275.6" y="243.4">SS#</text>
<text x="320.9" y="243.4">GND</text>
<text x="342.1" y="243.4">RES#</text>
<text x="389.6" y="243.4">GND</text>
<text x="130.4" y="246.9">PSG_BC1</text>
<text x="130.7" y="250.5">AVCC</text>
<text x="273.3" y="246.9">ADC7</text>
<text x="320.9" y="246.9">ADC6</text>
<text x="130.5" y="254">PSG_BDIR</text>
<text x="159.3" y="257.5">R_OUT</text>
<text x="130.7" y="261">AVCC</text>
<text x="159.3" y="261">L_OUT</text>
<text x="130.5" y="268.1">PSG_RES#</text>
<text x="130.7" y="264.6">AGND</text>
<text x="161.4" y="264.6">AVCC</text>
<text x="130.4" y="271.6">PSG_CLK</text>
</g>
<g font-size="3.9" fill="#800">
<text x="250.6" y="260.8">TITLE:</text>
<text x="379.2" y="265.5">REV:</text>
<text x="287.5" y="275">Company:</text>
<text x="378.9" y="275.7">Sheet: 1/1</text>
<text x="287.5" y="282.7">Date:</text>
<text x="336.5" y="282.8">Drawn By: Yevgeniy</text>
</g>
<g font-size="3.2" fill="#800">
<text x="41.7" y="6.7">1</text>
<text x="110.9" y="6.7">2</text>
<text x="180" y="6.7">3</text>
<text x="249.2" y="6.7">4</text>
<text x="318.3" y="6.7">5</text>
<text x="4.2" y="41.8">A</text>
<text x="406" y="41.8">A</text>
<text x="4.2" y="110.9">B</text>
<text x="406" y="110.9">B</text>
<text x="4.2" y="180.1">C</text>
<text x="406" y="180.1">C</text>
<text x="4.2" y="249.2">D</text>
<text x="406" y="249.2">D</text>
<text x="41.7" y="287.5">1</text>
<text x="110.9" y="287.5">2</text>
<text x="180" y="287.5">3</text>
<text x="249.2" y="287.5">4</text>
<text x="318.3" y="287.5">5</text>
</g>
<g font-size="3.2" fill="#000080">
<text x="112.4" y="27">LED1</text>
<text x="133.9" y="27">LED2</text>
<text x="301.4" y="29.8">R2</text>
<text x="321.6" y="29.4">10K</text>
<text x="321.6" y="26.3">R1</text>
<text x="113.4" y="30.6">RXD</text>
<text x="134" y="30.6">TXD</text>
<text x="188.8" y="33.3">DIP-28</text>
<text x="301.4" y="32.9">24K</text>
<text x="82.1" y="41.1">0.5A</text>
<text x="83.6" y="37.6">F1</text>
<text x="301.4" y="40.4">R4</text>
<text x="356.9" y="40.5">51R</text>
<text x="356.9" y="37.3">R3</text>
<text x="371.3" y="40.7">100u</text>
<text x="373" y="37.6">C1</text>
<text x="28.7" y="42.3">USB</text>
<text x="282" y="45.3">10u</text>
<text x="282" y="42.2">C2</text>
<text x="301.4" y="43.5">24K</text>
<text x="70.4" y="53.5">5.1K</text>
<text x="70.5" y="50">R25</text>
<text x="88.2" y="53.5">100n</text>
<text x="88.3" y="50">C9</text>
<text x="111.1" y="51.7">1K27</text>
<text x="114.6" y="48.2">R5</text>
<text x="135.3" y="51.7">4K3</text>
<text x="135.6" y="48.2">R6</text>
<text x="301.4" y="50.9">R8</text>
<text x="340.9" y="51">NE5532</text>
<text x="383.3" y="51">R7</text>
<text x="282" y="58.1">C3</text>
<text x="301.4" y="54.1">24K</text>
<text x="383.3" y="54.2">47K</text>
<text x="80.2" y="61.6">CH340N</text>
<text x="109.1" y="63.4">R9</text>
<text x="116.2" y="63.4">1K</text>
<text x="282" y="61.2">10u</text>
<text x="301.4" y="64.7">24K</text>
<text x="301.4" y="61.5">R11</text>
<text x="109.3" y="70.4">R10</text>
<text x="116.2" y="70.4">1K</text>
<text x="59.9" y="74.7">R26</text>
<text x="109.3" y="77.5">R12</text>
<text x="116.4" y="77.5">10K</text>
<text x="282" y="77.1">10u</text>
<text x="282" y="74">C5</text>
<text x="301.4" y="75.3">24K</text>
<text x="301.4" y="72.2">R14</text>
<text x="341" y="75.8">NE5532</text>
<text x="356.9" y="76">51R</text>
<text x="356.9" y="72.9">R15</text>
<text x="371.3" y="76">100u</text>
<text x="373" y="72.9">C6</text>
<text x="383.3" y="75.4">47K</text>
<text x="383.3" y="72.2">R13</text>
<text x="59.9" y="78.2">5.1K</text>
<text x="164.9" y="79.3">C7</text>
<text x="301.4" y="82.7">R19</text>
<text x="79.6" y="85.2">C4</text>
<text x="88.4" y="85.2">100n</text>
<text x="164.7" y="86.7">100n</text>
<text x="265.2" y="87.7">1K</text>
<text x="265.2" y="84.5">R16</text>
<text x="274" y="87.7">1K</text>
<text x="274" y="84.5">R17</text>
<text x="282.8" y="87.7">1K</text>
<text x="282.8" y="84.5">R18</text>
<text x="301.4" y="85.9">24K</text>
<text x="321.8" y="86.6">10K</text>
<text x="321.8" y="89.7">R20</text>
<text x="368.4" y="88.8">C10</text>
<text x="79.6" y="92.3">C8</text>
<text x="88.4" y="92.3">100n</text>
<text x="368.4" y="91.9">100n</text>
<text x="294.4" y="120.1">R21</text>
<text x="294.4" y="123.3">1K4</text>
<text x="304.9" y="123.4">PSG</text>
<text x="304.9" y="120.1">LED3</text>
<text x="70.5" y="130.7">L1</text>
<text x="70.5" y="133.7">1mH</text>
<text x="288.3" y="142.8">ATmega328P</text>
<text x="33.7" y="149.8">100n</text>
<text x="34.4" y="146.3">C11</text>
<text x="52" y="149.8">10u</text>
<text x="52.7" y="146.3">C12</text>
<text x="72.6" y="149.8">100u</text>
<text x="73.1" y="146.3">C13</text>
<text x="92.6" y="146.2">R22</text>
<text x="92.6" y="149.7">10K</text>
<text x="164.1" y="149.8">C14</text>
<text x="164.1" y="153">10u</text>
<text x="178.2" y="153.1">100n</text>
<text x="178.2" y="150.1">C15</text>
<text x="192.3" y="153.3">100n</text>
<text x="192.3" y="150">C16</text>
<text x="69.4" y="158.7">R24</text>
<text x="92.6" y="160.3">R23</text>
<text x="111.9" y="160.3">C17</text>
<text x="70.3" y="162.2">0R</text>
<text x="92.6" y="163.9">10K</text>
<text x="112" y="163.9">10u</text>
<text x="164.9" y="176.4">C18</text>
<text x="165.5" y="179.4">18p</text>
<text x="164.7" y="191.1">C19</text>
<text x="165.1" y="194.2">18p</text>
<text x="74.3" y="201.1">DIP-40</text>
<text x="300" y="225.7">J1</text>
<text x="368.8" y="225.7">J2</text>
<text x="298.4" y="229.2">EXP</text>
<text x="366.7" y="229.2">ICSP</text>
<text x="20.2" y="239.8">C20</text>
<text x="180" y="239.8">ROUTER</text>
<text x="180" y="236.6">J4</text>
<text x="201.5" y="236.6">J3</text>
<text x="202" y="239.8">ANALOG</text>
<text x="20.1" y="247.2">100n</text>
<text x="226.1" y="248.6">CN1</text>
<text x="224.3" y="252.1">AUDIO</text>
</g>
<g font-size="3.2">
<text x="185.3" y="40.4">1</text>
<text x="200.9" y="40.4">1</text>
<text x="44.4" y="47.8">A1B12</text>
<text x="185.3" y="47.4">3</text>
<text x="185.3" y="43.9">2</text>
<text x="200.9" y="47.4">3</text>
<text x="200.9" y="43.9">2</text>
<text x="35.6" y="49.5">GND</text>
<text x="185.3" y="50.9">4</text>
<text x="200.9" y="50.9">4</text>
<text x="338.4" y="51.9" transform="rotate(-90 338.4 51.9)">4</text>
<text x="185.3" y="58">6</text>
<text x="185.3" y="54.5">5</text>
<text x="200.9" y="58">6</text>
<text x="200.9" y="54.5">5</text>
<text x="185.3" y="61.5">7</text>
<text x="200.9" y="61.5">7</text>
<text x="185.3" y="70.3">1</text>
<text x="200.9" y="70.3">1</text>
<text x="73.8" y="72.5">3</text>
<text x="77.3" y="74.2">GND</text>
<text x="185.3" y="77.4">3</text>
<text x="185.3" y="73.9">2</text>
<text x="200.9" y="77.4">3</text>
<text x="200.9" y="73.9">2</text>
<text x="185.3" y="80.9">4</text>
<text x="200.9" y="80.9">4</text>
<text x="35.6" y="88.3">GND</text>
<text x="44.4" y="86.6">B1A12</text>
<text x="185.3" y="88">6</text>
<text x="185.3" y="84.5">5</text>
<text x="200.9" y="88">6</text>
<text x="200.9" y="84.5">5</text>
<text x="185.3" y="91.5">7</text>
<text x="200.9" y="91.5">7</text>
<text x="239.6" y="155.4">3</text>
<text x="243.1" y="157.1">GND</text>
<text x="239.6" y="162.4">5</text>
<text x="243.1" y="164.2">GND</text>
<text x="185" y="176.9" transform="rotate(-90 185 176.9)">2</text>
<text x="346.1" y="188.9">GND</text>
<text x="354.8" y="187.1">21</text>
<text x="177.9" y="193" transform="rotate(-90 177.9 193)">4</text>
<text x="36.7" y="206.5">1</text>
<text x="40.2" y="208.3">VSS(GND)</text>
<text x="295.4" y="236.1">1</text>
<text x="295.4" y="239.7">3</text>
<text x="306.1" y="236.1">2</text>
<text x="306.1" y="239.7">4</text>
<text x="365.2" y="236.1">1</text>
<text x="365.2" y="239.7">3</text>
<text x="373.8" y="236.1">2</text>
<text x="373.8" y="239.7">4</text>
<text x="295.4" y="243.2">5</text>
<text x="306.1" y="243.2">6</text>
<text x="365.2" y="243.2">5</text>
<text x="373.8" y="243.2">6</text>
<text x="182.5" y="247.9" transform="rotate(-90 182.5 247.9)">1</text>
<text x="186.7" y="247.9" transform="rotate(-90 186.7 247.9)">2</text>
<text x="190.3" y="247.9" transform="rotate(-90 190.3 247.9)">3</text>
<text x="193.8" y="247.9" transform="rotate(-90 193.8 247.9)">4</text>
<text x="204.4" y="247.9" transform="rotate(-90 204.4 247.9)">4</text>
<text x="207.9" y="247.9" transform="rotate(-90 207.9 247.9)">3</text>
<text x="211.4" y="247.9" transform="rotate(-90 211.4 247.9)">2</text>
<text x="214.2" y="247.9" transform="rotate(-90 214.2 247.9)">1</text>
<text x="295.4" y="246.7">7</text>
<text x="306.1" y="246.7">8</text>
<text x="216.8" y="255.9">5</text>
<text x="216.8" y="263">3</text>
<text x="216.8" y="259.4">4</text>
<text x="216.8" y="266.5">2</text>
<text x="216.8" y="270">1</text>
</g>
<g font-size="3.2" fill="#00f">
<text x="327.6" y="40.7">2</text>
<text x="17.3" y="47.8">4</text>
<text x="77.5" y="44.2">1</text>
<text x="93.6" y="44.2">2</text>
<text x="327.6" y="47.8">3</text>
<text x="347.9" y="44.2">1</text>
<text x="17.3" y="51.3">3</text>
<text x="20.8" y="49.5">SHELL</text>
<text x="20.8" y="53.1">SHELL</text>
<text x="34.1" y="53.1">VBUS</text>
<text x="44.4" y="51.3">A4B9</text>
<text x="34.2" y="56.6">SBU2</text>
<text x="44.4" y="58.3">A5</text>
<text x="44.4" y="54.8">B8</text>
<text x="36.1" y="63.6">DN2</text>
<text x="36.4" y="60.1">CC1</text>
<text x="44.4" y="65.4">A6</text>
<text x="44.4" y="61.9">B7</text>
<text x="73.8" y="65.4">1</text>
<text x="97.3" y="65.4">8</text>
<text x="36.1" y="70.7">DN1</text>
<text x="36.5" y="67.2">DP1</text>
<text x="44.4" y="68.9">A7</text>
<text x="73.8" y="68.9">2</text>
<text x="77.3" y="67.2">UD+</text>
<text x="77.3" y="70.7">UD-</text>
<text x="89" y="70.7">RXD</text>
<text x="91.6" y="67.2">V3</text>
<text x="97.3" y="68.9">7</text>
<text x="34.2" y="77.8">SBU1</text>
<text x="36.5" y="74.2">DP2</text>
<text x="44.4" y="76">A8</text>
<text x="44.4" y="72.5">B6</text>
<text x="73.8" y="76">4</text>
<text x="77.3" y="77.8">RTS#</text>
<text x="89.2" y="74.2">TXD</text>
<text x="97.3" y="72.5">6</text>
<text x="327.6" y="76">5</text>
<text x="17.3" y="83">2</text>
<text x="36.4" y="81.3">CC2</text>
<text x="44.4" y="83">B4A9</text>
<text x="44.4" y="79.5">B5</text>
<text x="327.6" y="83">6</text>
<text x="347.9" y="79.5">7</text>
<text x="17.3" y="86.6">1</text>
<text x="20.8" y="84.8">SHELL</text>
<text x="20.8" y="88.3">SHELL</text>
<text x="34.1" y="84.8">VBUS</text>
<text x="239.6" y="148.3">1</text>
<text x="354.8" y="148.3">32</text>
<text x="239.6" y="151.8">2</text>
<text x="243.1" y="150.1">(PCINT19/OC2B/INT1)PD3</text>
<text x="243.1" y="153.6">(PCINT20/XCK/T0)PD4</text>
<text x="321.1" y="150.1">PD2(INT0/PCINT18)</text>
<text x="322.2" y="153.6">PD1(TXD/PCINT17)</text>
<text x="354.8" y="155.4">30</text>
<text x="354.8" y="151.8">31</text>
<text x="316.1" y="160.7">PC6(RESET#/PCINT14)</text>
<text x="322" y="157.1">PD0(RXD/PCINT16)</text>
<text x="354.8" y="158.9">29</text>
<text x="312" y="167.7">PC4(ADC4/SDA/PCINT12)</text>
<text x="312.6" y="164.2">PC5(ADC5/SCL/PCINT13)</text>
<text x="354.8" y="165.9">27</text>
<text x="354.8" y="162.4">28</text>
<text x="239.6" y="169.5">7</text>
<text x="239.6" y="173">8</text>
<text x="243.1" y="171.2">(PCINT6/XTAL1/TOSC1)PB6</text>
<text x="320.2" y="171.2">PC3(ADC3/PCINT11)</text>
<text x="354.8" y="173">25</text>
<text x="354.8" y="169.5">26</text>
<text x="177.9" y="176.9" transform="rotate(-90 177.9 176.9)">3</text>
<text x="239.6" y="176.5">9</text>
<text x="243.1" y="174.8">(PCINT7/XTAL2/TOSC2)PB7</text>
<text x="243.1" y="178.3">(PCINT21/OC0B/T1)PD5</text>
<text x="320.2" y="174.8">PC2(ADC2/PCINT10)</text>
<text x="322.2" y="178.3">PC1(ADC1/PCINT9)</text>
<text x="354.8" y="176.5">24</text>
<text x="237.5" y="180.1">10</text>
<text x="237.5" y="183.6">11</text>
<text x="243.1" y="181.8">(PCINT22/OC0A/AIN0)PD6</text>
<text x="243.1" y="185.3">(PCINT23/AIN1)PD7</text>
<text x="322.2" y="181.8">PC0(ADC0/PCINT8)</text>
<text x="344.5" y="185.3">ADC7</text>
<text x="354.8" y="183.6">22</text>
<text x="354.8" y="180.1">23</text>
<text x="237.5" y="187.1">12</text>
<text x="237.5" y="190.6">13</text>
<text x="243.1" y="188.9">(PCINT0/CLKO/ICP1)PB0</text>
<text x="354.8" y="190.6">20</text>
<text x="185" y="193" transform="rotate(-90 185 193)">1</text>
<text x="237.5" y="194.2">14</text>
<text x="237.5" y="197.7">15</text>
<text x="243.1" y="192.4">(PCINT1/OC1A)PB1</text>
<text x="243.1" y="195.9">(PCINT2/SS#/OC1B)PB2</text>
<text x="344.5" y="195.9">ADC6</text>
<text x="345.1" y="192.4">AREF</text>
<text x="354.8" y="194.2">19</text>
<text x="237.5" y="201.2">16</text>
<text x="243.1" y="199.5">(PCINT3/OC2A/MOSI)PB3</text>
<text x="243.1" y="203">(PCINT4/MISO)PB4</text>
<text x="324.5" y="203">PB5(SCK/PCINT5)</text>
<text x="354.8" y="201.2">17</text>
<text x="36.7" y="210">2</text>
<text x="36.7" y="213.6">3</text>
<text x="40.2" y="211.8">N.C.</text>
<text x="40.2" y="215.3">ANALOG_CHANNEL_B</text>
<text x="80.2" y="215.3">ANALOG_CHANNEL_C</text>
<text x="105.1" y="211.8">TEST1</text>
<text x="116.7" y="213.6">38</text>
<text x="116.7" y="210">39</text>
<text x="36.7" y="217.1">4</text>
<text x="36.7" y="220.6">5</text>
<text x="40.2" y="218.9">ANALOG_CHANNEL_A</text>
<text x="108.6" y="218.9">DA0</text>
<text x="116.7" y="220.6">36</text>
<text x="116.7" y="217.1">37</text>
<text x="36.7" y="224.2">6</text>
<text x="36.7" y="227.7">7</text>
<text x="40.2" y="222.4">N.C.</text>
<text x="40.2" y="225.9">IOB7</text>
<text x="108.6" y="225.9">DA2</text>
<text x="108.6" y="222.4">DA1</text>
<text x="116.7" y="227.7">34</text>
<text x="116.7" y="224.2">35</text>
<text x="36.7" y="231.2">8</text>
<text x="40.2" y="229.4">IOB6</text>
<text x="40.2" y="233">IOB5</text>
<text x="108.6" y="233">DA4</text>
<text x="108.6" y="229.4">DA3</text>
<text x="116.7" y="231.2">33</text>
<text x="34.7" y="238.3">10</text>
<text x="36.7" y="234.7">9</text>
<text x="40.2" y="236.5">IOB4</text>
<text x="108.6" y="236.5">DA5</text>
<text x="116.7" y="238.3">31</text>
<text x="116.7" y="234.7">32</text>
<text x="34.7" y="241.8">11</text>
<text x="34.7" y="245.3">12</text>
<text x="40.2" y="240">IOB3</text>
<text x="40.2" y="243.6">IOB2</text>
<text x="108.6" y="243.6">DA7</text>
<text x="108.6" y="240">DA6</text>
<text x="116.7" y="245.3">29</text>
<text x="116.7" y="241.8">30</text>
<text x="34.7" y="248.8">13</text>
<text x="40.2" y="247.1">IOB1</text>
<text x="40.2" y="250.6">IOB0</text>
<text x="108.8" y="250.6">BC2</text>
<text x="108.8" y="247.1">BC1</text>
<text x="116.7" y="248.8">28</text>
<text x="34.7" y="252.4">14</text>
<text x="34.7" y="255.9">15</text>
<text x="40.2" y="254.1">IOA7</text>
<text x="40.2" y="257.7">IOA6</text>
<text x="105.1" y="257.7">TEST2</text>
<text x="107.1" y="254.1">BDIR</text>
<text x="116.7" y="255.9">26</text>
<text x="116.7" y="252.4">27</text>
<text x="34.7" y="259.4">16</text>
<text x="34.7" y="263">17</text>
<text x="40.2" y="261.2">IOA5</text>
<text x="111" y="261.2">A8</text>
<text x="116.7" y="263">24</text>
<text x="116.7" y="259.4">25</text>
<text x="34.7" y="266.5">18</text>
<text x="40.2" y="264.7">IOA4</text>
<text x="40.2" y="268.3">IOA3</text>
<text x="102.3" y="268.3">RESET#</text>
<text x="108.4" y="264.7">A9#</text>
<text x="116.7" y="266.5">23</text>
<text x="34.7" y="270">19</text>
<text x="34.7" y="273.5">20</text>
<text x="40.2" y="271.8">IOA2</text>
<text x="40.2" y="275.3">IOA1</text>
<text x="104.3" y="271.8">CLOCK</text>
<text x="107.2" y="275.3">IOA0</text>
<text x="116.7" y="273.5">21</text>
<text x="116.7" y="270">22</text>
</g>
<g font-size="3.2" fill="#f00">
<text x="338.4" y="39.3" transform="rotate(-90 338.4 39.3)">8</text>
<text x="89.2" y="77.8">VCC</text>
<text x="97.3" y="76">5</text>
<text x="239.6" y="158.9">4</text>
<text x="243.1" y="160.7">VCC</text>
<text x="239.6" y="165.9">6</text>
<text x="243.1" y="167.7">VCC</text>
<text x="354.8" y="197.7">18</text>
<text x="344.6" y="199.5">AVCC</text>
<text x="99" y="208.3">VCC(+5V)</text>
<text x="116.7" y="206.5">40</text>
</g>
</svg>
